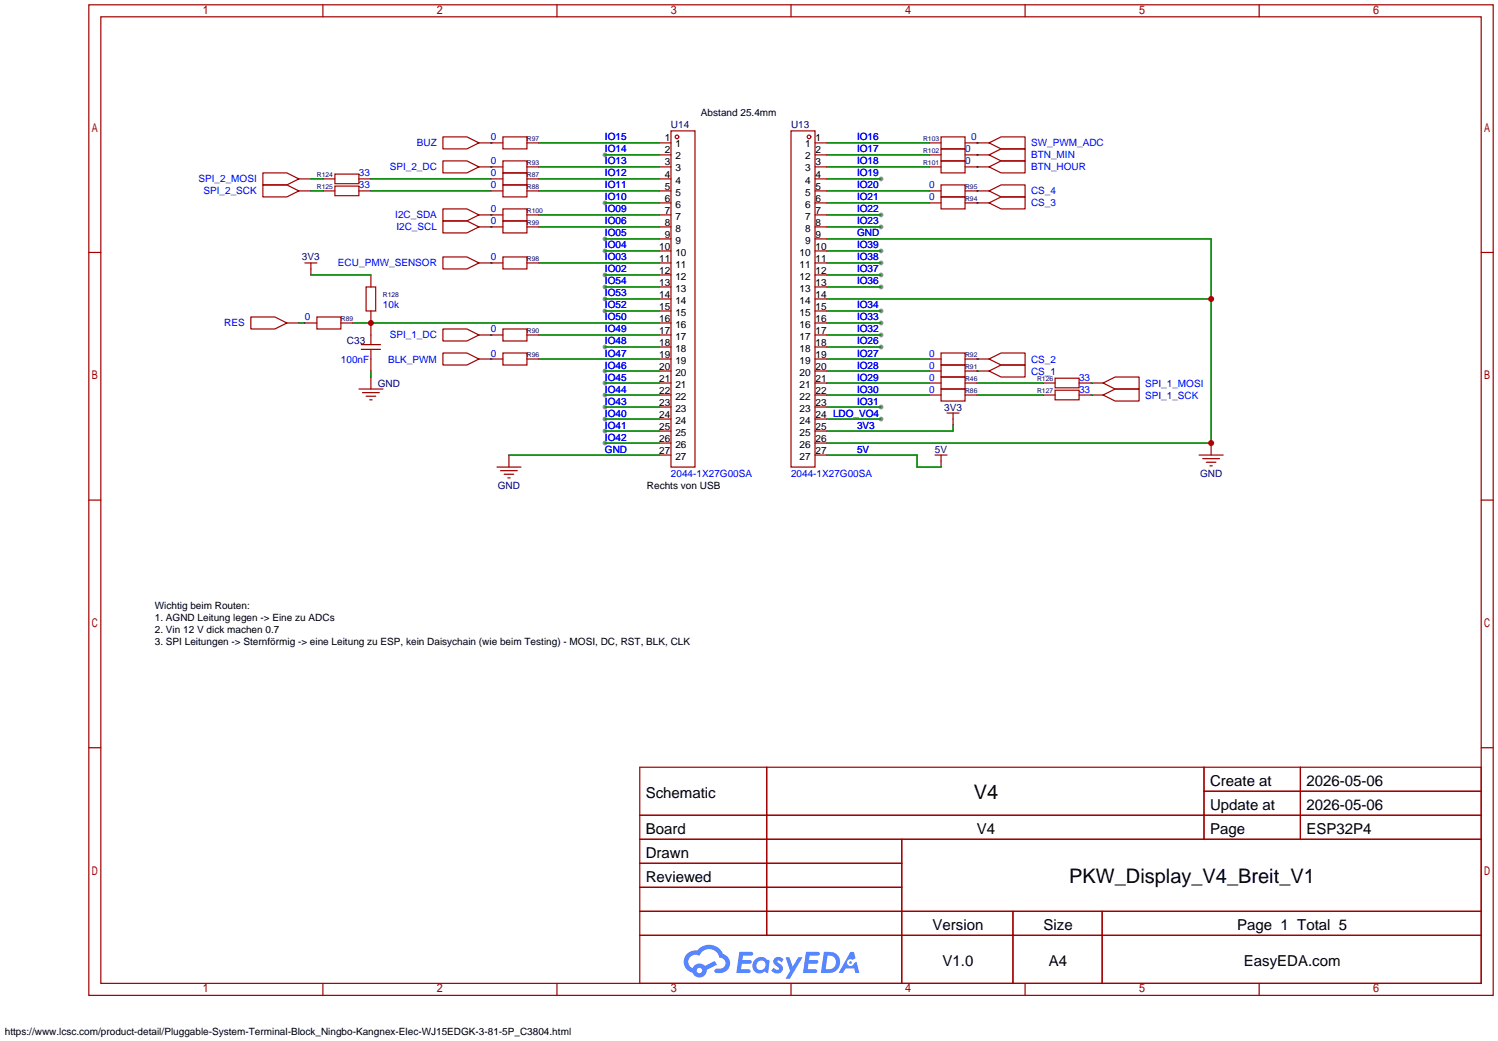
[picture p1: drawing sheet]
<svg xmlns="http://www.w3.org/2000/svg" width="317mm" height="220mm" viewBox="0 0 317 220" stroke-linecap="round" stroke-linejoin="round" font-family="sans-serif">
<g fill="#999">
<circle cx="128" cy="60.7" r=".51"/>
<circle cx="128" cy="63.2" r=".51"/>
<circle cx="128" cy="65.8" r=".51"/>
<circle cx="128" cy="42.9" r=".51"/>
<circle cx="128" cy="50.5" r=".51"/>
<circle cx="128" cy="53.1" r=".51"/>
<circle cx="128" cy="58.2" r=".51"/>
<circle cx="128" cy="73.4" r=".51"/>
<circle cx="128" cy="78.5" r=".51"/>
<circle cx="128" cy="81" r=".51"/>
<circle cx="128" cy="83.6" r=".51"/>
<circle cx="128" cy="86.1" r=".51"/>
<circle cx="128" cy="88.6" r=".51"/>
<circle cx="128" cy="91.2" r=".51"/>
<circle cx="128" cy="93.7" r=".51"/>
<circle cx="186.4" cy="88.6" r=".51"/>
<circle cx="186.4" cy="86.1" r=".51"/>
<circle cx="186.4" cy="68.3" r=".51"/>
<circle cx="186.4" cy="65.8" r=".51"/>
<circle cx="186.4" cy="58.2" r=".51"/>
<circle cx="186.4" cy="55.6" r=".51"/>
<circle cx="186.4" cy="48" r=".51"/>
<circle cx="186.4" cy="37.8" r=".51"/>
<circle cx="186.4" cy="45.5" r=".51"/>
<circle cx="186.4" cy="53.1" r=".51"/>
<circle cx="186.4" cy="60.7" r=".51"/>
<circle cx="186.4" cy="70.9" r=".51"/>
<circle cx="186.4" cy="73.4" r=".51"/>
<circle cx="128" cy="32.8" r=".51"/>
</g>
<g fill="none" stroke="#a10000" stroke-width=".25">
<path d="M18.8 1h297.2v209.6h-297.2zM21.3 3.6h292.1v204.4h-292.1zM68.3 1v2.6M117.9 1v2.6M167.4 1v2.6M216.9 1v2.6M266.4 1v2.6M18.8 53.4h2.5M313.4 53.4h2.6M18.8 105.8h2.5M313.4 105.8h2.6M18.8 158.2h2.5"/>
<path d="M313.4 158.2h2.6M135.4 162.3h178v45.7h-178zM135.4 172.5h178M135.4 177.5h178M162.2 162.3v35.6M190.8 177.5v30.5M254.8 162.3v15.2M254.8 167.4h58.6M275.2 162.3v15.2M135.4 182.6h55.4M135.4 192.8h178M135.4 187.7h55.4"/>
<path d="M135.4 197.9h178M214.4 192.8v15.2M233.2 192.8v15.2M68.3 208v2.6M117.9 208v2.6M167.4 208v2.6M216.9 208v2.6M266.4 208v2.6"/>
</g>
<g fill="#5487ff">
<path d="M164 202.7a1.3 1.3 0 0 1 1.8 .3l-.4 .6a.54 .54 0 0 0-.9-.2l.1 .2a1.34 1.34 0 0 1 1 1.8 1.47 1.47 0 0 1-2.4-.1l.5-.6 .8 .5a.31 .31 0 0 0 .4-.3 .31 .31 0 0 0-.3-.4 1.12 1.12 0 0 1-.6-1.8z"/>
<path d="M166.2 202.5h.9l.6 2 1.2-2h.9l-2.7 4.6h-.9l1-1.7z"/>
<path d="M156.5 201.4h1.6a1.31 1.31 0 0 1 1.2 .2 .4 .4 0 0 1-.3 .5l-1.8 .1-.1 .9h1.6a.4 .4 0 0 1 .4 .4 .4 .4 0 0 1-.4 .4h-1.7l-.2 1.2h1.4a.46 .46 0 0 1 .5 0 .46 .46 0 0 1 .1 .5l-.4 .2h-2.6z"/>
<path d="M170.6 201.4h1.6a1.32 1.32 0 0 1 1.2 .2 .39 .39 0 0 1-.3 .5l-1.8 .1-.1 .9h1.6a.4 .4 0 0 1 .4 .4 .4 .4 0 0 1-.4 .4h-1.7l-.2 1.2h1.4a.46 .46 0 0 1 .5 0 .46 .46 0 0 1 .1 .5l-.3 .2h-2.7z"/>
<path d="M180 201.4h.7l.3 1.3-.6 .4a.75 .75 0 0 0-1.1 .3 .75 .75 0 0 0 .5 1 .75 .75 0 0 0 .9-.7l.5-.2 .7 2.3h-.9l-.2-.9h-1.9l-.5 .9h-1z"/>
<path d="M174.3 201.4l-.6 4.4h1.5a2.27 2.27 0 0 0 2.6-2.2 2.27 2.27 0 0 0-2.7-2.2zM175.1 202.1a1.5 1.5 0 0 1 1.8 1.6 1.5 1.5 0 0 1-1.9 1.4h-.3z"/>
<path d="M159.8 203a1.6 1.6 0 0 0-.3 2.3 1.6 1.6 0 0 0 2.3 .2l.7 .3 .4-2.4-.2-.3-.5-.1a1.58 1.58 0 0 0-2.4 0zM160.4 203.5a.98 .98 0 0 1 1.6 .4 .98 .98 0 0 1-1.1 1.3 .94 .94 0 0 1-.9-.7 .94 .94 0 0 1 .4-1z"/>
<path d="M145.4 201.8a2.37 2.37 0 0 0 1.2 4 1.54 1.54 0 0 0 1.7 1 1.54 1.54 0 0 0 1.2-1.6l2.2-1.1-.5-.8-2 1a1.57 1.57 0 0 0-2.6 .5 1.5 1.5 0 0 1-.8-2.1 1.5 1.5 0 0 1 2.2-.5 2.23 2.23 0 0 1 2.3-1.4 2.23 2.23 0 0 1 2 1.8 1.16 1.16 0 0 1 1.2 1.1 1.16 1.16 0 0 1-1.1 1.2h-.7a.47 .47 0 0 0-.5 .4 .47 .47 0 0 0 .4 .5 2.17 2.17 0 0 0 2.5-.9 2.17 2.17 0 0 0-.3-2.7l-.8-.4a3.2 3.2 0 0 0-5.5-.7l-1.1 .1zM147.4 205.3a.6 .6 0 0 1 1.2 0 .6 .6 0 0 1-1.2 0z"/>
<circle cx="180" cy="203.6" r=".28"/>
</g>
<g fill="none" stroke="#a10000" stroke-width=".25">
<path d="M55.6 36.6h5.1l2.5 1.2-2.5 1.3h-5.1zM55.6 39.1h5.1l2.5 1.3-2.5 1.3h-5.1zM63.2 37.8h2.6M68.3 37.8h2.6M70.9 36.8h5v2.1h-5zM70.9 39.4h5v2h-5zM75.9 37.8h2.6M93.7 34h5.1l2.5 1.3-2.5 1.3h-5.1zM93.7 29h5.1l2.5 1.2-2.5 1.3h-5.1zM101.3 35.3h5.1M101.3 30.2h5.1M103.9 37.8h2.5"/>
<path d="M106.4 36.6h5.1v2.5h-5.1zM106.4 39.1h5.1v2.6h-5.1zM106.4 34h5.1v2.6h-5.1zM106.4 29h5.1v2.5h-5.1zM111.5 37.8h2.5M111.5 35.3h2.5M111.5 30.2h2.5M139.4 37.8h2.6M139.4 35.3h2.6M139.4 30.2h2.6M139.4 32.8h2.6M142 27.7h5.1v71.1h-5.1z"/>
<path d="M167.4 27.7h5.1v71.1h-5.1zM172.5 37.8h2.5M172.5 35.3h2.5M172.5 30.2h2.5M172.5 32.8h2.5M196.6 35.3h2.5M196.6 30.2h2.5M196.6 32.8h2.5M199.1 39.1h5.1v2.6h-5.1zM199.1 34h5.1v2.6h-5.1zM199.1 31.5h5.1v2.5h-5.1zM199.1 29h5.1v2.5h-5.1z"/>
<path d="M204.2 35.3h5.1M204.2 30.2h5.1M204.2 32.8h5.1M209.3 32.8l2.5-1.3h5.1v2.5h-5.1zM209.3 35.3l2.5-1.3h5.1v2.6h-5.1zM209.3 30.2l2.5-1.2h5.1v2.5h-5.1zM63.2 40.4h2.6M64.5 55.6h2.6M65.8 55.6v2.6M68.3 40.4h2.6M75.9 40.4h2.6M78.5 58.2v2.5"/>
<path d="M93.7 54.4h5.1l2.5 1.2-2.5 1.3h-5.1zM93.7 46.7h5.1l2.5 1.3-2.5 1.3h-5.1zM93.7 44.2h5.1l2.5 1.3-2.5 1.2h-5.1zM101.3 55.6h5.1M101.3 48h5.1M101.3 45.5h5.1M103.9 40.4h2.5M106.4 54.4h5.1v2.5h-5.1zM106.4 46.7h5.1v2.6h-5.1zM106.4 44.2h5.1v2.5h-5.1zM111.5 40.4h2.5M111.5 55.6h2.5"/>
<path d="M111.5 48h2.5M111.5 45.5h2.5M139.4 40.4h2.6M139.4 42.9h2.6M139.4 55.6h2.6M139.4 48h2.6M139.4 45.5h2.6M139.4 50.5h2.6M139.4 53.1h2.6M139.4 58.2h2.6M172.5 40.4h2.5M172.5 42.9h2.5"/>
<path d="M172.5 55.6h2.5M172.5 48h2.5M172.5 45.5h2.5M172.5 50.5h2.5M172.5 53.1h2.5M172.5 58.2h2.5M196.6 40.4h2.5M196.6 42.9h2.5M199.1 41.7h5.1v2.5h-5.1zM204.2 40.4h5.1M204.2 42.9h5.1M209.3 42.9l2.5-1.2h5.1v2.5h-5.1z"/>
<path d="M209.3 40.4l2.5-1.3h5.1v2.6h-5.1zM53.1 67.1h5.1l2.5 1.2-2.5 1.3h-5.1zM60.7 68.3h2.5M64.5 68.3h2.6M67.1 67.1h5v2.5h-5zM72.1 68.3h2.6M76.5 72.9h4M76.5 73.9h4M77.5 60.7h2v5.1h-2zM78.5 65.8v7.1M78.5 73.9v4.6M78.5 79.8v2.5"/>
<path d="M93.7 69.6h5.1l2.5 1.3-2.5 1.2h-5.1zM93.7 74.7h5.1l2.5 1.2-2.5 1.3h-5.1zM101.3 75.9h5.1M101.3 70.9h5.1M106.4 69.6h5.1v2.5h-5.1zM106.4 74.7h5.1v2.5h-5.1zM111.5 75.9h2.5M111.5 70.9h2.5M139.4 68.3h2.6M139.4 78.5h2.6M139.4 75.9h2.6M139.4 70.9h2.6"/>
<path d="M139.4 60.7h2.6M139.4 63.2h2.6M139.4 65.8h2.6M139.4 73.4h2.6M172.5 68.3h2.5M172.5 78.5h2.5M172.5 75.9h2.5M172.5 70.9h2.5M172.5 60.7h2.5M172.5 63.2h2.5M172.5 65.8h2.5M172.5 73.4h2.5"/>
<path d="M196.6 78.5h2.5M196.6 75.9h2.5M199.1 79.8h5.1v2.5h-5.1zM199.1 77.2h5.1v2.6h-5.1zM199.1 74.7h5.1v2.5h-5.1zM204.2 78.5h5.1M204.2 75.9h5.1M209.3 78.5l2.5-1.3h5.1v2.6h-5.1zM209.3 75.9l2.5-1.2h5.1v2.5h-5.1zM75.9 82.3h5.1M76.7 83.1h3.6M77.5 83.8h2"/>
<path d="M78.2 84.6h.5M105.2 98.8h5M105.9 99.6h3.6M107.7 96.3v2.5M139.4 96.3h2.6M139.4 81h2.6M139.4 83.6h2.6M139.4 86.1h2.6M139.4 88.6h2.6M139.4 91.2h2.6M139.4 93.7h2.6M172.5 96.3h2.5"/>
<path d="M172.5 81h2.5M172.5 83.6h2.5M172.5 86.1h2.5M172.5 88.6h2.5M172.5 91.2h2.5M172.5 93.7h2.5M196.6 81h2.5M196.6 83.6h2.5M197.9 96.3h2.5M199.1 82.3h5.1v2.5h-5.1zM199.1 96.3v2.5M200.4 87.4h2.5"/>
<path d="M201.7 87.4v2.5M204.2 81h2.6M204.2 83.6h2.6M220.7 81h2.6M220.7 83.6h2.6M223.3 80h5v2h-5zM223.3 82.5h5v2.1h-5zM228.3 81h5.1M228.3 83.6h5.1M233.4 81l2.6-1.2h5v2.5h-5zM233.4 83.6l2.6-1.3h5v2.5h-5zM253.7 96.3h5.1"/>
<path d="M254.5 97h3.6M255.3 97.8h2M256 98.6h.5M256.3 93.7v2.6M106.7 100.3h2M107.4 101.1h.5"/>
<circle cx="143.3" cy="29" r=".38"/>
<circle cx="171.2" cy="29" r=".38"/>
</g>
<g fill="none" stroke="#008700" stroke-width=".25">
<path d="M65.8 37.8h2.5M78.5 37.8h25.4M103.9 35.3h.1M103.9 30.2h.1M114 37.8h25.4M114 35.3h25.4M114 30.2h25.4M128 32.8h11.4M175 37.8h11.4M175 35.3h21.6M175 32.8h21.6M175 30.2h21.6"/>
<path d="M206.8 32.8h.1M206.8 35.3h.1M206.8 30.2h.1M65.8 40.4h2.5M65.8 58.2h12.7M78.5 40.4h25.4M103.9 55.6h.1M103.9 48h.1M103.9 45.5h.1M114 40.4h25.4M114 45.5h25.4M114 48h25.4"/>
<path d="M114 55.6h25.4M128 50.5h11.4M128 42.9h11.4M128 53.1h11.4M128 58.2h11.4M175 50.5h81.3v43.2h-81.3M175 40.4h21.6M175 42.9h21.6M175 45.5h11.4M175 48h11.4M175 53.1h11.4M175 55.6h11.4"/>
<path d="M175 58.2h11.4M206.8 42.9h.1M206.8 40.4h.1M63.2 68.3h1.3M74.7 68.3h64.7M78.5 78.5v1.3M103.9 70.9h.1M103.9 75.9h.1M114 70.9h25.4M114 75.9h25.4M128 63.2h11.4M128 60.7h11.4"/>
<path d="M128 65.8h11.4M128 73.4h11.4M128 78.5h11.4M175 63.2h81.3M175 60.7h11.4M175 65.8h11.4M175 68.3h11.4M175 70.9h11.4M175 73.4h11.4M175 75.9h21.6M175 78.5h21.6M206.8 78.5h.1"/>
<path d="M206.8 75.9h.1M107.7 96.3h31.7M128 93.7h11.4M128 91.2h11.4M128 81h11.4M128 83.6h11.4M128 86.1h11.4M128 88.6h11.4M175 96.3h19.1v2.5h5M175 81h21.6M175 83.6h21.6M175 86.1h11.4"/>
<path d="M175 88.6h11.4M201.7 89.9v1.3h-26.7M206.8 81h13.9M206.8 83.6h13.9M230.9 83.6h.1M230.9 81h.1"/>
</g>
<g fill="#c00">
<circle cx="256.3" cy="93.7" r=".63"/>
<circle cx="256.3" cy="63.2" r=".63"/>
<circle cx="78.5" cy="68.3" r=".63"/>
</g>
<g font-size="4.2">
<text x="206.1" y="169.1">V4</text>
<text x="226.3" y="186.9">PKW_Display_V4_Breit_V1</text>
</g>
<g font-size="3.2">
<text x="256" y="166.3">Create at</text>
<text x="276.5" y="166.3">2026-05-06</text>
<text x="136.7" y="168.8">Schematic</text>
<text x="256" y="171.4">Update at</text>
<text x="276.5" y="171.4">2026-05-06</text>
<text x="136.7" y="176.4">Board</text>
<text x="206.7" y="176.4">V4</text>
<text x="256" y="176.4">Page</text>
<text x="276.5" y="176.4">ESP32P4</text>
<text x="136.7" y="181.5">Drawn</text>
<text x="136.7" y="186.6">Reviewed</text>
<text x="197.3" y="196.8">Version</text>
<text x="220.8" y="196.8">Size</text>
<text x="261.8" y="196.8">Page 1 Total 5</text>
<text x="199.4" y="204.4">V1.0</text>
<text x="222" y="204.4">A4</text>
<text x="263.2" y="204.4">EasyEDA.com</text>
</g>
<g font-size="2.1" fill="#00f">
<text x="103.9" y="29.7">0</text>
<text x="128" y="29.7">IO15</text>
<text x="181.4" y="29.7">IO16</text>
<text x="205.5" y="29.7">0</text>
<text x="88.2" y="31">BUZ</text>
<text x="103.9" y="34.8">0</text>
<text x="128" y="34.8">IO13</text>
<text x="128" y="32.2">IO14</text>
<text x="181.4" y="32.2">IO17</text>
<text x="181.4" y="34.8">IO18</text>
<text x="204.2" y="34.8">0</text>
<text x="204.2" y="32.2">0</text>
<text x="218.2" y="33.5">BTN_MIN</text>
<text x="218.2" y="31">SW_PWM_ADC</text>
<text x="42" y="38.6">SPI_2_MOSI</text>
<text x="43.1" y="41.1">SPI_2_SCK</text>
<text x="75.9" y="37.3">33</text>
<text x="75.9" y="39.9">33</text>
<text x="82.5" y="36">SPI_2_DC</text>
<text x="103.9" y="37.3">0</text>
<text x="103.9" y="39.9">0</text>
<text x="128" y="37.3">IO12</text>
<text x="128" y="39.9">IO11</text>
<text x="181.4" y="37.3">IO19</text>
<text x="181.4" y="39.9">IO20</text>
<text x="196.6" y="39.9">0</text>
<text x="218.2" y="41.1">CS_4</text>
<text x="218.2" y="36">BTN_HOUR</text>
<text x="83.6" y="46.2">I2C_SDA</text>
<text x="103.9" y="47.5">0</text>
<text x="103.9" y="44.9">0</text>
<text x="128" y="42.4">IO10</text>
<text x="128" y="44.9">IO09</text>
<text x="128" y="47.5">IO06</text>
<text x="181.4" y="47.5">IO23</text>
<text x="181.4" y="44.9">IO22</text>
<text x="181.4" y="42.4">IO21</text>
<text x="196.6" y="42.4">0</text>
<text x="218.2" y="43.7">CS_3</text>
<text x="83.9" y="48.7">I2C_SCL</text>
<text x="128" y="50">IO05</text>
<text x="128" y="52.6">IO04</text>
<text x="181.4" y="50">GND</text>
<text x="181.4" y="52.6">IO39</text>
<text x="71.5" y="56.4">ECU_PMW_SENSOR</text>
<text x="103.9" y="55.1">0</text>
<text x="128" y="55.1">IO03</text>
<text x="128" y="57.6">IO02</text>
<text x="181.4" y="57.6">IO37</text>
<text x="181.4" y="55.1">IO38</text>
<text x="81" y="65.3">10k</text>
<text x="128" y="60.2">IO54</text>
<text x="128" y="62.7">IO53</text>
<text x="128" y="65.3">IO52</text>
<text x="181.4" y="65.3">IO34</text>
<text x="181.4" y="60.2">IO36</text>
<text x="47.5" y="69.1">RES</text>
<text x="64.5" y="67.8">0</text>
<text x="82.5" y="71.6">SPI_1_DC</text>
<text x="103.9" y="70.3">0</text>
<text x="128" y="67.8">IO50</text>
<text x="128" y="70.3">IO49</text>
<text x="181.4" y="67.8">IO33</text>
<text x="181.4" y="70.3">IO32</text>
<text x="72.1" y="76.7">100nF</text>
<text x="82.1" y="76.7">BLK_PWM</text>
<text x="103.9" y="75.4">0</text>
<text x="128" y="72.9">IO48</text>
<text x="128" y="75.4">IO47</text>
<text x="128" y="78">IO46</text>
<text x="181.4" y="78">IO28</text>
<text x="181.4" y="75.4">IO27</text>
<text x="181.4" y="72.9">IO26</text>
<text x="196.6" y="78">0</text>
<text x="196.6" y="75.4">0</text>
<text x="218.2" y="76.7">CS_2</text>
<text x="128" y="80.5">IO45</text>
<text x="128" y="83">IO44</text>
<text x="181.4" y="80.5">IO29</text>
<text x="181.4" y="83">IO30</text>
<text x="196.6" y="80.5">0</text>
<text x="196.6" y="83">0</text>
<text x="218.2" y="79.2">CS_1</text>
<text x="228.3" y="80.5">33</text>
<text x="228.3" y="83">33</text>
<text x="242.3" y="81.8">SPI_1_MOSI</text>
<text x="128" y="85.6">IO43</text>
<text x="128" y="88.1">IO40</text>
<text x="181.4" y="85.6">IO31</text>
<text x="242.3" y="84.3">SPI_1_SCK</text>
<text x="128" y="95.7">GND</text>
<text x="128" y="90.7">IO41</text>
<text x="128" y="93.2">IO42</text>
<text x="181.4" y="90.7">3V3</text>
<text x="181.4" y="95.7">5V</text>
<text x="142" y="100.8">2044-1X27G00SA</text>
<text x="167.4" y="100.8">2044-1X27G00SA</text>
</g>
<g font-size="2.1">
<text x="140.7" y="29.9">1</text>
<text x="148.3" y="24.6">Abstand 25.4mm</text>
<text x="172.6" y="29.9">1</text>
<text x="140.7" y="32.5">2</text>
<text x="140.7" y="35">3</text>
<text x="142.9" y="31.2">1</text>
<text x="142.9" y="33.7">2</text>
<text x="170.3" y="31.2">1</text>
<text x="170.3" y="33.7">2</text>
<text x="172.6" y="32.5">2</text>
<text x="172.6" y="35">3</text>
<text x="140.7" y="37.5">4</text>
<text x="140.7" y="40.1">5</text>
<text x="142.9" y="36.3">3</text>
<text x="142.9" y="38.8">4</text>
<text x="142.9" y="41.4">5</text>
<text x="170.3" y="36.3">3</text>
<text x="170.3" y="38.8">4</text>
<text x="170.3" y="41.4">5</text>
<text x="172.6" y="37.5">4</text>
<text x="172.6" y="40.1">5</text>
<text x="140.7" y="42.6">6</text>
<text x="140.7" y="45.2">7</text>
<text x="140.7" y="47.7">8</text>
<text x="142.9" y="43.9">6</text>
<text x="142.9" y="46.4">7</text>
<text x="170.3" y="43.9">6</text>
<text x="170.3" y="46.4">7</text>
<text x="172.6" y="42.6">6</text>
<text x="172.6" y="45.2">7</text>
<text x="172.6" y="47.7">8</text>
<text x="139.5" y="52.8">10</text>
<text x="140.7" y="50.2">9</text>
<text x="142.9" y="49">8</text>
<text x="142.9" y="51.5">9</text>
<text x="170.3" y="49">8</text>
<text x="170.3" y="51.5">9</text>
<text x="172.6" y="50.2">9</text>
<text x="172.6" y="52.8">10</text>
<text x="139.5" y="55.3">11</text>
<text x="139.5" y="57.9">12</text>
<text x="142.9" y="54.1">10</text>
<text x="142.9" y="56.6">11</text>
<text x="142.9" y="59.1">12</text>
<text x="169.2" y="54.1">10</text>
<text x="169.2" y="56.6">11</text>
<text x="169.2" y="59.1">12</text>
<text x="172.6" y="55.3">11</text>
<text x="172.6" y="57.9">12</text>
<text x="139.5" y="60.4">13</text>
<text x="139.5" y="62.9">14</text>
<text x="139.5" y="65.5">15</text>
<text x="142.9" y="61.7">13</text>
<text x="142.9" y="64.2">14</text>
<text x="169.2" y="61.7">13</text>
<text x="169.2" y="64.2">14</text>
<text x="172.6" y="60.4">13</text>
<text x="172.6" y="62.9">14</text>
<text x="172.6" y="65.5">15</text>
<text x="139.5" y="68">16</text>
<text x="139.5" y="70.6">17</text>
<text x="142.9" y="66.8">15</text>
<text x="142.9" y="69.3">16</text>
<text x="142.9" y="71.8">17</text>
<text x="169.2" y="66.8">15</text>
<text x="169.2" y="69.3">16</text>
<text x="169.2" y="71.8">17</text>
<text x="172.6" y="68">16</text>
<text x="172.6" y="70.6">17</text>
<text x="139.5" y="73.1">18</text>
<text x="139.5" y="75.6">19</text>
<text x="142.9" y="74.4">18</text>
<text x="142.9" y="76.9">19</text>
<text x="169.2" y="74.4">18</text>
<text x="169.2" y="76.9">19</text>
<text x="172.6" y="73.1">18</text>
<text x="172.6" y="75.6">19</text>
<text x="139.5" y="78.2">20</text>
<text x="139.5" y="80.7">21</text>
<text x="139.5" y="83.3">22</text>
<text x="142.9" y="79.5">20</text>
<text x="142.9" y="82">21</text>
<text x="169.2" y="79.5">20</text>
<text x="169.2" y="82">21</text>
<text x="172.6" y="78.2">20</text>
<text x="172.6" y="80.7">21</text>
<text x="172.6" y="83.3">22</text>
<text x="139.5" y="85.8">23</text>
<text x="139.5" y="88.3">24</text>
<text x="142.9" y="84.5">22</text>
<text x="142.9" y="87.1">23</text>
<text x="142.9" y="89.6">24</text>
<text x="169.2" y="84.5">22</text>
<text x="169.2" y="87.1">23</text>
<text x="169.2" y="89.6">24</text>
<text x="172.6" y="85.8">23</text>
<text x="172.6" y="88.3">24 LDO_VO4</text>
<text x="139.5" y="90.9">25</text>
<text x="139.5" y="93.4">26</text>
<text x="139.5" y="96">27</text>
<text x="142.9" y="92.2">25</text>
<text x="142.9" y="94.7">26</text>
<text x="169.2" y="92.2">25</text>
<text x="169.2" y="94.7">26</text>
<text x="172.6" y="90.9">25</text>
<text x="172.6" y="93.4">26</text>
<text x="172.6" y="96">27</text>
<text x="142.9" y="97.2">27</text>
<text x="169.2" y="97.2">27</text>
<text x="136.9" y="103.4">Rechts von USB</text>
<text x="32.8" y="128.8">Wichtig beim Routen:</text>
<text x="32.8" y="131.3">1. AGND Leitung legen -&gt; Eine zu ADCs</text>
<text x="32.8" y="133.8">2. Vin 12 V dick machen 0.7</text>
<text x="32.8" y="136.4">3. SPI Leitungen -&gt; Sternförmig -&gt; eine Leitung zu ESP, kein Daisychain (wie beim Testing) - MOSI, DC, RST, BLK, CLK</text>
<text x="1" y="218.9">https://www.lcsc.com/product-detail/Pluggable-System-Terminal-Block_Ningbo-Kangnex-Elec-WJ15EDGK-3-81-5P_C3804.html</text>
</g>
<g font-size="2.1" fill="#000080">
<text x="142" y="27.2">U14</text>
<text x="167.4" y="27.2">U13</text>
<text x="63.9" y="55.1">3V3</text>
<text x="73.4" y="72.9">C33</text>
<text x="79.9" y="81.8">GND</text>
<text x="199.8" y="86.8">3V3</text>
<text x="197.8" y="95.7">5V</text>
<text x="253.9" y="100.8">GND</text>
<text x="105.3" y="103.4">GND</text>
</g>
<g font-size="1.4" fill="#000080">
<text x="111.5" y="29.9">R97</text>
<text x="195.3" y="29.9">R103</text>
<text x="111.5" y="34.9">R93</text>
<text x="195.3" y="34.9">R101</text>
<text x="195.3" y="32.4">R102</text>
<text x="67.1" y="37.5">R124</text>
<text x="67.1" y="40">R125</text>
<text x="111.5" y="37.5">R87</text>
<text x="111.5" y="40">R88</text>
<text x="204.2" y="40">R95</text>
<text x="111.5" y="47.6">R99</text>
<text x="111.5" y="45.1">R100</text>
<text x="204.2" y="42.6">R94</text>
<text x="111.5" y="55.3">R98</text>
<text x="81" y="62.9">R128</text>
<text x="72.1" y="68">R89</text>
<text x="111.5" y="70.5">R90</text>
<text x="111.5" y="75.6">R96</text>
<text x="204.2" y="75.6">R92</text>
<text x="204.2" y="80.7">R46</text>
<text x="204.2" y="83.2">R86</text>
<text x="204.2" y="78.1">R91</text>
<text x="219.5" y="80.7">R126</text>
<text x="219.5" y="83.2">R127</text>
</g>
</svg>
